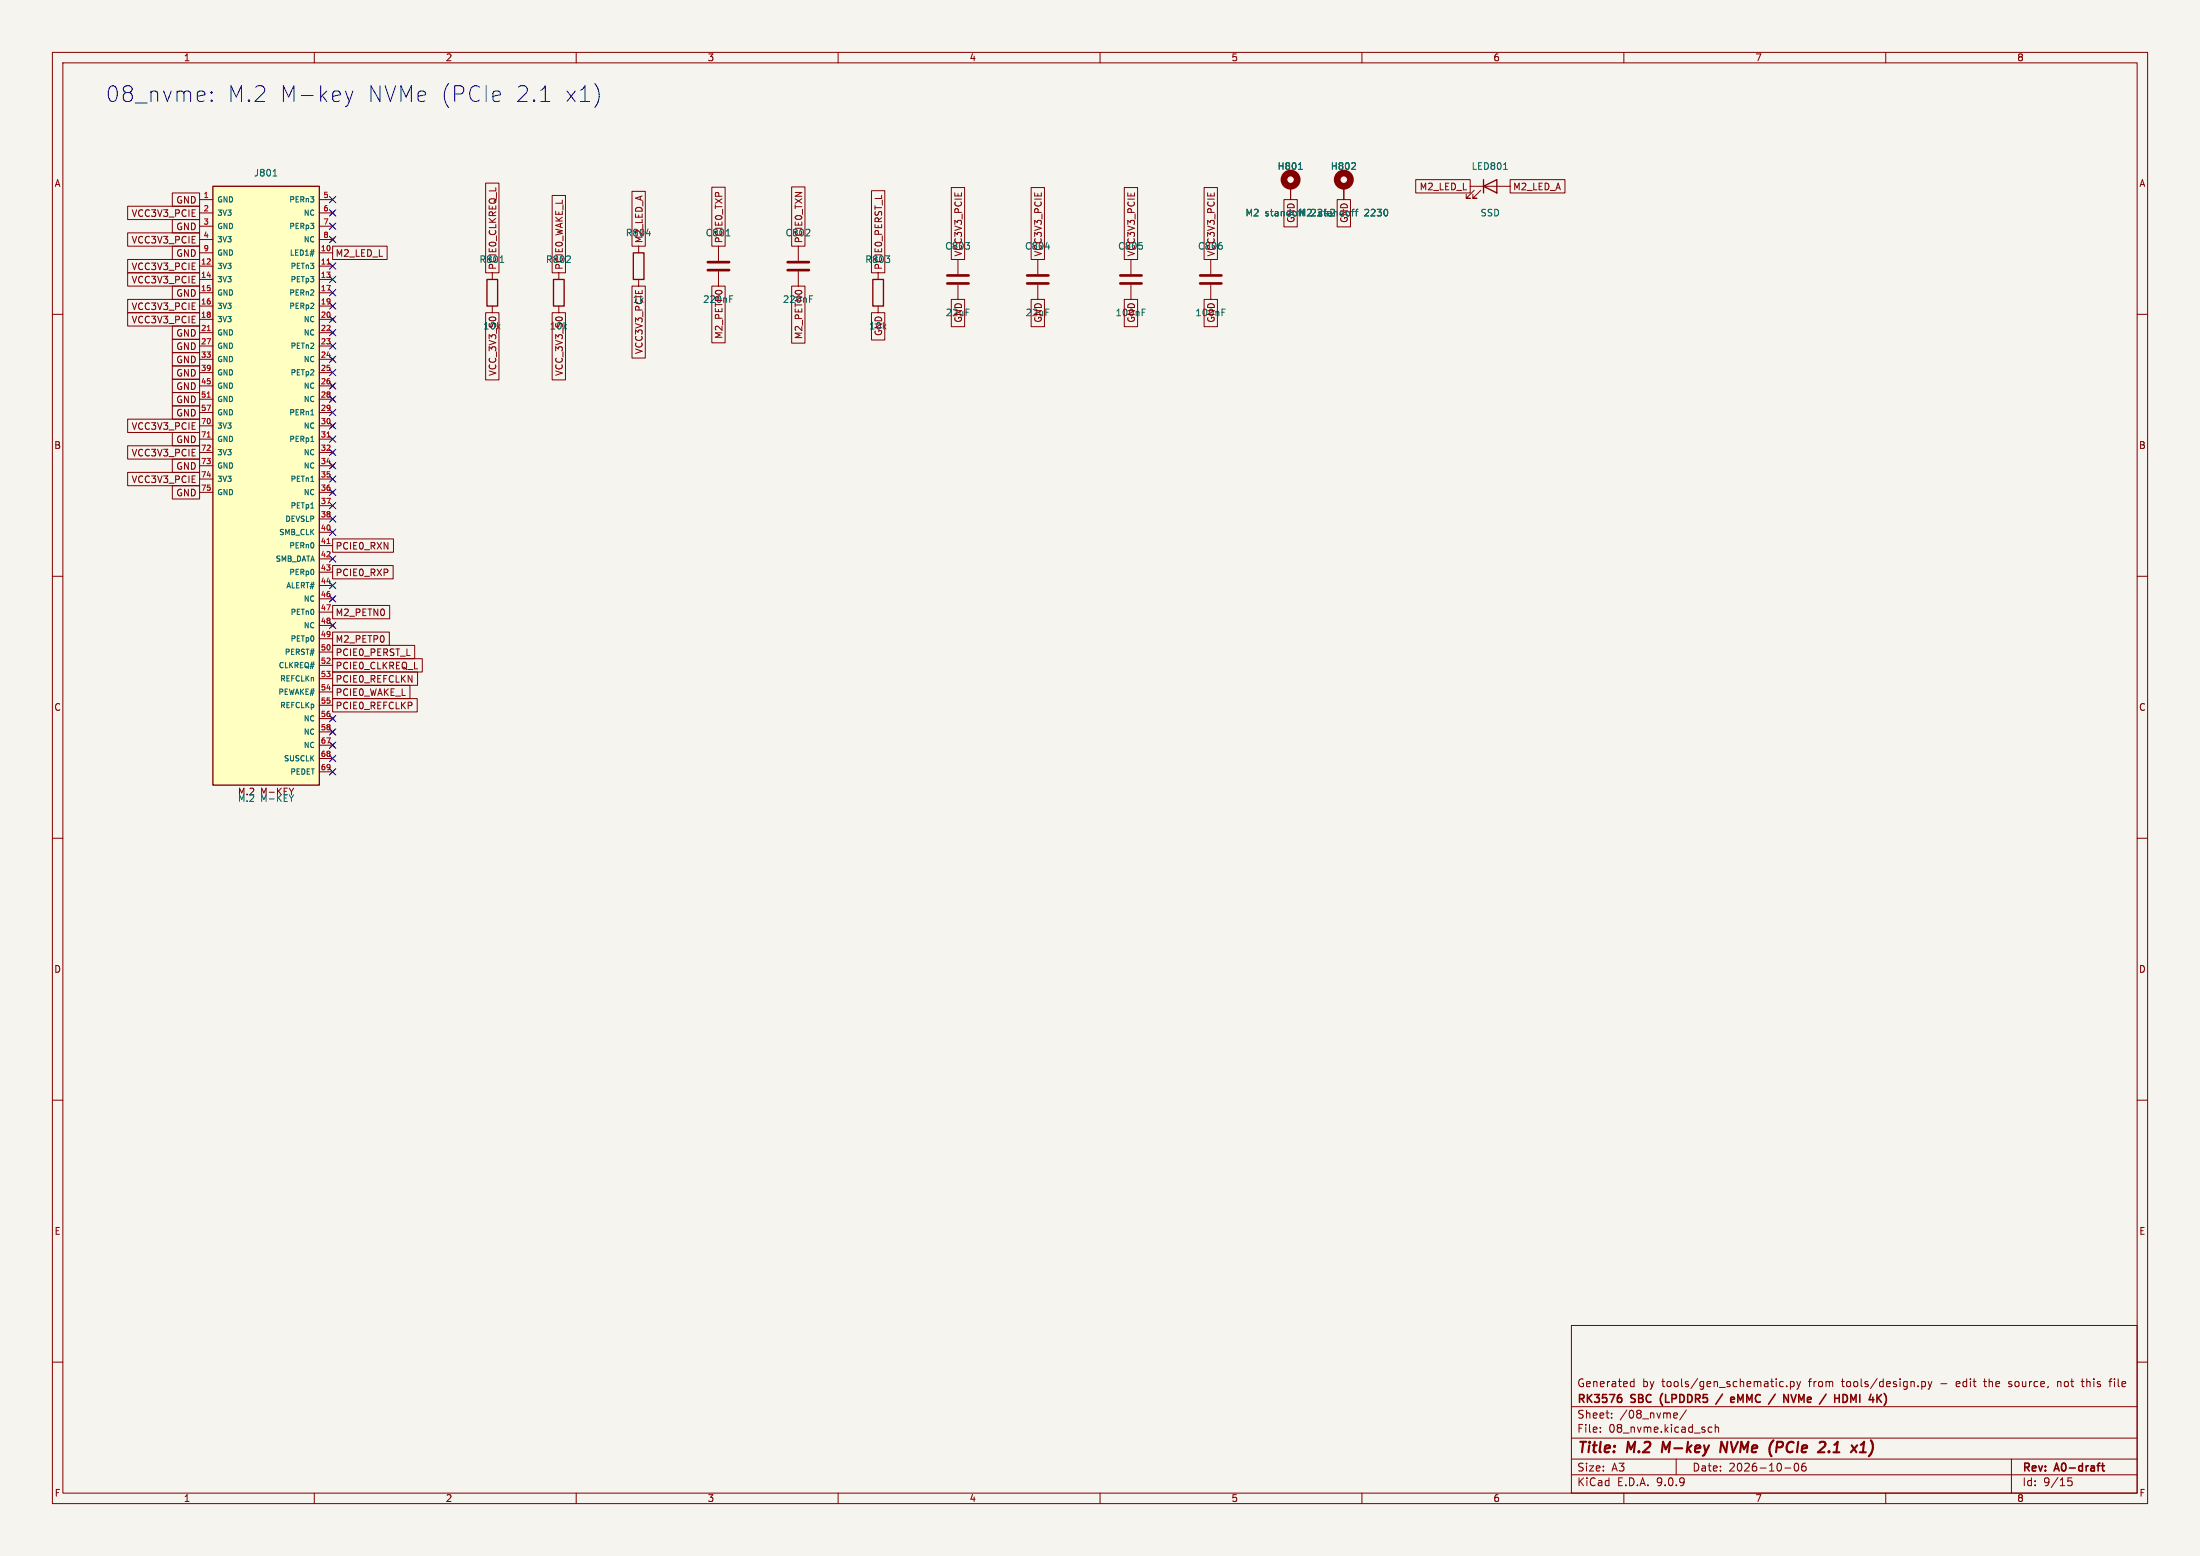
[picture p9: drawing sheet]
<svg xmlns="http://www.w3.org/2000/svg" width="420mm" height="297mm" viewBox="0 0 420 297" stroke-linecap="round" stroke-linejoin="round" font-family="sans-serif">
<path d="M0 0h420v297h-420z" fill="#f5f4ef" stroke="#f5f4ef" stroke-width=".19"/>
<g fill="none" stroke="#840000" stroke-width=".19">
<path d="M10 10h400v277h-400zM12 12h396v273h-396zM60 10v2M110 10v2M160 10v2M210 10v2M260 10v2M310 10v2M360 10v2M246.4 35.6v2.5M256.5 35.6v2.5M280.7 35.6h7.6"/>
<path d="M281.4 36.3l-1.5 1.5h.8h-.8v-.7M282.7 36.3l-1.5 1.5h.7h-.7v-.7M94 52.1v1.2M94 58.4v1.3M106.7 52.1v1.2M106.7 58.4v1.3M137.2 47v2.8M137.2 51.8v2.8M231.1 49.5v2.8M231.1 54.4v2.8M10 60h2M408 60h2"/>
<path d="M10 110h2M408 110h2M10 160h2M408 160h2M10 210h2M408 210h2M300 253h108v32h-108zM10 260h2M300 278.5h108M300 274.5h108M300 268.5h108M305.5 273.2v.2"/>
<path d="M305.5 272.5v.1M307.7 270.5v.2M307.7 269.8v.1M311.4 264.6h.5M311.4 263.8h.5M311.9 263.2v1.5M319.7 269.7l.5 .1v.2l-.7 .2M320 278.5v3M320.2 270.6l-.5 .1M321.9 269.1l-1.2 1.9M326.1 273.1l.3 .3 .4-.1M326.8 272.5l-.4-.1-.3 .3"/>
<path d="M327.4 272.5l.3-.1 .3 .1 .1 .9M327.4 271.9v1.5M339.8 264.5l.2 .2 .4-.1M340.4 263.8l-.4-.1-.2 .1M341.1 264.5v.2M341.8 263.8l.4-.1 .3 .3-.1 .6h-.6M341.8 263.7v1.5M342.7 279.4a.81 .81 0 0 0 .3 1.4l.2-.2 .2-.4-.2-.8M343 263.7l.4 1M343.4 264.7l-.4 .5M343.7 263.7l-.3 1M344.2 279.4a1.17 1.17 0 0 0-.1 1.3h.6l.1-.6-.3-.2h-.4l-.2 .2"/>
<path d="M366.9 263.8l.4-.1 .3 .3-.2 .6h-.5M366.9 263.7v1.5M368.1 263.7l.3 1M368.4 264.7l-.3 .5M368.8 263.7l-.4 1M378.7 263.7h.5M383.4 264.6l.5 .1M383.7 263.7l-.3 .2 .3 .3M384 278.5v6.5M392.8 263.7v1M393.2 263.7l-.4 .1M397.3 263.7h.6"/>
<path d="M397.5 263.2v1.3l.4 .2M402.6 263.7h.6M403.2 263.2l-.4 .2v1.3M408 260h2M60 285v2M110 285v2M160 285v2M210 285v2M260 285v2M300 281.5h108M310 285v2M340.7 280.2h1.2"/>
<path d="M360 285v2M395.5 282.1h-.7l-.1 .7 .2-.1h.5l.2 .2-.1 .5-.2 .2-.6-.2"/>
</g>
<path d="M309 266.8h.5l.1 .2-.1 .5-.5 .2M309.2 266.2h.3M328.8 266.1l-1.3 1.9M330.4 267.2l.7-.2-.1-.2-.4-.1-.2 .2 .1 .7h.5M341.9 266.2l.5 1.5 .5-1.5M350.3 266.2v1.5M350.3 266.9h.8M352.5 266.4l.2 .4-.2 .7M354.3 266.2l-.5 1.1-.5-1.1v1.5M401.2 279.8h.6M401.4 279.3v1.3l.4 .2" fill="none" stroke="#840000" stroke-width=".3"/>
<path d="M317.5 275.2l-.3 2M328.4 277.2l.2-2 .9 2M338.6 274.9l-.1 .1M339.2 276.3h.7M340.1 275.2h-.8l-.3 2M348.3 275.3l.2 .3-.2 .5M349.2 277l-.1 .2M355 277.2h1.2M355.2 275.8l.7-.6-.3 2" fill="none" stroke="#840000" stroke-width=".4"/>
<path d="M283.2 35.6l2.5-1.3v2.5zM283.2 34.3v2.5M93 53.3h2v5.1h-2zM105.7 53.3h2v5.1h-2z" fill="none" stroke="#840000" stroke-width=".25"/>
<path d="M247.9 32.3h.7M258 32.3h.8M258.7 31.2v.4M259.2 39.9l-.3 .2v1.1M287.1 32.3h.7M95.5 50.1h.7M138.6 45h.8M139.3 57.1h.4M139.3 56.5h.6M233.3 59.6h.4M233.3 59h.6M258.7 40.4h.5" fill="none" stroke="#006464" stroke-width=".19"/>
<g fill="none" stroke="#840000" stroke-width="1.3">
<circle cx="246.4" cy="34.3" r="1.27"/>
<circle cx="256.5" cy="34.3" r="1.27"/>
</g>
<path d="M135.1 50h4.1M135.1 51.6h4.1M229.1 52.6h4.1M229.1 54.1h4.1" fill="none" stroke="#840000" stroke-width=".51"/>
<path d="M40.6 35.6h20.4v114.3h-20.4z" fill="#ffffc2"/>
<path d="M40.6 35.6h20.4v114.3h-20.4zM120.9 48.3h2v5h-2zM166.6 53.3h2.1v5.1h-2.1z" fill="none" stroke="#840000" stroke-width=".25"/>
<g fill="none" stroke="#840000" stroke-width=".19">
<path d="M24.4 39.4h13.7v2.5h-13.7zM32.9 36.8h5.2v2.6h-5.2zM38.1 38.1h2.5M61 38.1h2.5M92.7 35h2.6v17.1h-2.6zM105.4 37.3h2.6v14.8h-2.6zM120.6 36.5h2.6v10.5h-2.6zM135.9 35.7h2.5v11.3h-2.5zM151.1 35.7h2.6v11.3h-2.6zM166.4 36.4h2.5v15.7h-2.5zM181.6 35.8h2.6v13.7h-2.6zM196.8 35.8h2.6v13.7h-2.6z"/>
<path d="M214.6 35.8h2.6v13.7h-2.6zM229.9 35.8h2.5v13.7h-2.5zM245.1 38.1h2.6v5.2h-2.6zM246.4 35.6v2.5M255.3 38.1h2.5v5.2h-2.5zM256.5 35.6v2.5M270.3 34.3h10.4v2.5h-10.4zM288.3 34.3h10.5v2.5h-10.5zM24.4 59.7h13.7v2.5h-13.7zM24.4 57.1h13.7v2.6h-13.7zM24.4 52.1h13.7v2.5h-13.7zM24.4 49.5h13.7v2.6h-13.7z"/>
<path d="M24.4 44.4h13.7v2.6h-13.7zM32.9 54.6h5.2v2.6h-5.2zM32.9 47h5.2v2.5h-5.2zM32.9 41.9h5.2v2.6h-5.2zM38.1 40.6h2.5M38.1 43.2h2.5M38.1 45.7h2.5M38.1 48.3h2.5M38.1 50.8h2.5M38.1 53.3h2.5M38.1 55.9h2.5M38.1 58.4h2.5"/>
<path d="M61 40.6h2.5M61 43.2h2.5M61 45.7h2.5M61 48.3h2.5M61 50.8h2.5M61 53.3h2.5M61 55.9h2.5M61 58.4h2.5M63.1 40.3l.8 .7M63.1 45.3l.8 .8M63.5 47h10.4v2.5h-10.4zM63.9 40.3l-.8 .7"/>
<path d="M63.9 45.3l-.8 .8M92.7 59.7h2.6v12.8h-2.6zM105.4 59.7h2.6v12.8h-2.6zM120.6 54.6h2.6v13.7h-2.6zM121.9 47v1.3M121.9 53.3v1.3M135.9 54.6h2.5v10.8h-2.5zM151.1 54.6h2.6v10.9h-2.6zM152.4 47v2.8M152.4 51.8v2.8M166.4 59.7h2.5v5.2h-2.5zM167.6 52.1v1.2"/>
<path d="M167.6 58.4v1.3M181.6 57.2h2.6v5.2h-2.6zM182.9 49.5v2.8M182.9 54.4v2.8M196.8 57.2h2.6v5.2h-2.6zM198.1 49.5v2.8M198.1 54.4v2.8M214.6 57.2h2.6v5.2h-2.6zM215.9 49.5v2.8M215.9 54.4v2.8M229.9 57.2h2.5v5.2h-2.5zM32.9 74.9h5.2v2.6h-5.2z"/>
<path d="M32.9 77.5h5.2v2.5h-5.2zM32.9 67.3h5.2v2.6h-5.2zM32.9 72.4h5.2v2.5h-5.2zM32.9 69.8h5.2v2.6h-5.2zM32.9 64.8h5.2v2.5h-5.2zM32.9 62.2h5.2v2.6h-5.2zM38.1 61h2.5M38.1 63.5h2.5M38.1 66h2.5M38.1 68.6h2.5M38.1 71.1h2.5M38.1 73.7h2.5"/>
<path d="M38.1 76.2h2.5M38.1 78.7h2.5M61 61h2.5M61 63.5h2.5M61 66h2.5M61 68.6h2.5M61 71.1h2.5M61 73.7h2.5M61 76.2h2.5M61 78.7h2.5M63.1 60.6l.8 .7M63.1 63.1l.8 .8"/>
<path d="M63.1 68.2l.8 .8M63.1 73.3l.8 .7M63.1 75.8l.8 .8M63.9 60.6l-.8 .7M63.9 63.1l-.8 .8M63.9 68.2l-.8 .8M63.9 73.3l-.8 .7M63.9 75.8l-.8 .8M24.4 90.2h13.7v2.5h-13.7zM24.4 85.1h13.7v2.5h-13.7zM24.4 80h13.7v2.6h-13.7zM32.9 82.5h5.2v2.6h-5.2z"/>
<path d="M32.9 92.7h5.2v2.6h-5.2zM32.9 87.6h5.2v2.6h-5.2zM38.1 81.3h2.5M38.1 83.8h2.5M38.1 86.4h2.5M38.1 88.9h2.5M38.1 91.4h2.5M38.1 94h2.5M61 81.3h2.5M61 83.8h2.5M61 86.4h2.5M61 88.9h2.5"/>
<path d="M61 91.4h2.5M61 94h2.5M61 96.5h2.5M61 99.1h2.5M63.1 80.9l.8 .8M63.1 86l.8 .7M63.1 88.5l.8 .8M63.1 93.6l.8 .8M63.9 80.9l-.8 .8M63.9 86l-.8 .7M63.9 88.5l-.8 .8M63.9 93.6l-.8 .8"/>
<path d="M61 101.6h2.5M61 104.1h2.5M61 106.7h2.5M61 109.2h2.5M61 111.8h2.5M61 114.3h2.5M61 116.8h2.5M61 119.4h2.5M63.1 113.9l.8 .8M63.1 119l.8 .8M63.5 107.9h11.6v2.6h-11.6zM63.5 115.6h10.9v2.5h-10.9z"/>
<path d="M63.5 102.9h11.6v2.5h-11.6zM63.9 113.9l-.8 .8M63.9 119l-.8 .8M61 121.9h2.5M61 124.5h2.5M61 127h2.5M61 129.5h2.5M61 132.1h2.5M61 134.6h2.5M61 137.2h2.5M61 139.7h2.5M63.1 136.8l.8 .7"/>
<path d="M63.1 139.3l.8 .8M63.5 128.3h16.2v2.5h-16.2zM63.5 130.8h14.8v2.6h-14.8zM63.5 133.3h16.2v2.6h-16.2zM63.5 125.7h17.1v2.6h-17.1zM63.5 123.2h15.7v2.5h-15.7zM63.5 120.6h10.8v2.6h-10.8zM63.9 136.8l-.8 .7M63.9 139.3l-.8 .8M56.1 150.4l-.5 .7M61 142.2h2.5M61 144.8h2.5"/>
<path d="M61 147.3h2.5M63.1 141.9l.8 .7M63.9 141.9l-.8 .7"/>
</g>
<path d="M62.4 50.4h.6M39.6 63.1h.5M39.6 75.8h.5M39.6 83.4h.5M62.4 83.4h.6M62.4 103.8h.6" fill="none" stroke="#a90000" stroke-width=".19"/>
<g fill="none" stroke="#006464" stroke-width=".19">
<path d="M52.1 33.6h.8M247.9 32.3h.7M258 32.3h.8M258.7 31.2v.4M259.2 39.9l-.3 .2v1.1M59.3 48h.7M123.4 44.6h.8M154.5 57.1h.5M154.5 56.5h.7M199.6 47.1h.8M218 59.6h.5M218 59h.7"/>
<path d="M258.7 40.4h.5M59.3 79.2h.6M59.3 84.3h.6M59.3 91.9h.6M59.3 97h.6M56.1 151.7l-.5 .7"/>
</g>
<path d="M150.4 50h4M150.4 51.6h4M180.8 52.6h4.1M180.8 54.1h4.1M196.1 52.6h4.1M196.1 54.1h4.1M213.9 52.6h4M213.9 54.1h4" fill="none" stroke="#840000" stroke-width=".51"/>
<g fill="none" stroke="#000084" stroke-width=".19">
<path d="M62.9 37.5l1.2 1.2M64.1 37.5l-1.2 1.2M62.9 45.1l1.2 1.2M62.9 42.6l1.2 1.2M62.9 40l1.2 1.2M62.9 57.8l1.2 1.2M62.9 55.3l1.2 1.2M62.9 52.7l1.2 1.2M62.9 50.2l1.2 1.2M64.1 45.1l-1.2 1.2M64.1 42.6l-1.2 1.2M64.1 40l-1.2 1.2"/>
<path d="M64.1 57.8l-1.2 1.2M64.1 55.3l-1.2 1.2M64.1 52.7l-1.2 1.2M64.1 50.2l-1.2 1.2M62.9 68l1.2 1.2M62.9 70.5l1.2 1.2M62.9 73.1l1.2 1.2M62.9 62.9l1.2 1.2M62.9 60.4l1.2 1.2M62.9 65.4l1.2 1.2M62.9 75.6l1.2 1.2M62.9 78.1l1.2 1.2"/>
<path d="M64.1 68l-1.2 1.2M64.1 70.5l-1.2 1.2M64.1 73.1l-1.2 1.2M64.1 62.9l-1.2 1.2M64.1 60.4l-1.2 1.2M64.1 65.4l-1.2 1.2M64.1 75.6l-1.2 1.2M64.1 78.1l-1.2 1.2M62.9 98.5l1.2 1.2M62.9 95.9l1.2 1.2M62.9 93.4l1.2 1.2M62.9 90.8l1.2 1.2"/>
<path d="M62.9 88.3l1.2 1.2M62.9 80.7l1.2 1.2M62.9 83.2l1.2 1.2M62.9 85.8l1.2 1.2M64.1 98.5l-1.2 1.2M64.1 95.9l-1.2 1.2M64.1 93.4l-1.2 1.2M64.1 90.8l-1.2 1.2M64.1 88.3l-1.2 1.2M64.1 80.7l-1.2 1.2M64.1 83.2l-1.2 1.2M64.1 85.8l-1.2 1.2"/>
<path d="M62.9 113.7l1.2 1.2M62.9 111.2l1.2 1.2M62.9 106.1l1.2 1.2M62.9 101l1.2 1.2M62.9 118.8l1.2 1.2M64.1 113.7l-1.2 1.2M64.1 111.2l-1.2 1.2M64.1 106.1l-1.2 1.2M64.1 101l-1.2 1.2M64.1 118.8l-1.2 1.2M62.9 136.6l1.2 1.2M62.9 139.1l1.2 1.2"/>
<path d="M64.1 136.6l-1.2 1.2M64.1 139.1l-1.2 1.2M62.9 146.7l1.2 1.2M62.9 141.6l1.2 1.2M62.9 144.2l1.2 1.2M64.1 146.7l-1.2 1.2M64.1 141.6l-1.2 1.2M64.1 144.2l-1.2 1.2"/>
</g>
<g fill="none" stroke="#0000c2" stroke-width=".19">
<path d="M40.4 19.1l.1 .1-.1 .2M40.4 19.1l-.2 .1 .2 .2M40.4 17.5v.3M40.4 19.1v.3M40.4 17.5l.1 .2-.1 .1M40.4 17.5l-.2 .2 .2 .1M66 17.4l.7 2M66.7 19.4l-.3 .7-.4 .3M67.4 17.4l-.7 2M95.4 17.5l.1 .6-1.4 .3M103.2 19.4h1.8M103.8 16.8l.3-.4v3"/>
<path d="M113.7 16.1a3.5 3.5 0 0 1 0 4.3"/>
</g>
<g font-size="4.2" fill="#0000c2">
<text x="20" y="19.8">08_nvme:</text>
<text x="43.1" y="19.8">M.2 M-key</text>
<text x="69.6" y="19.8">NVMe (PCIe</text>
<text x="97.6" y="19.8">2.1</text>
<text x="106.9" y="19.8">x1)</text>
</g>
<g font-size="2.8" fill="#840000">
<text x="301" y="277.9">Title:</text>
<text x="310.6" y="277.9">M.2</text>
<text x="318.1" y="277.9">M-key</text>
<text x="330.1" y="277.9">NVMe</text>
<text x="340.2" y="277.9">(PCIe</text>
<text x="350.5" y="277.9">2.1</text>
<text x="357.6" y="277.9">x1)</text>
</g>
<g font-size="2.1" fill="#840000">
<text x="301" y="268.2">RK3576</text>
<text x="301" y="265">Generated</text>
<text x="311.4" y="268.2">SBC</text>
<text x="313.5" y="265">by</text>
<text x="317.3" y="265">tools/gen_schematic.py</text>
<text x="317.6" y="268.2">(LPDDR5</text>
<text x="332.3" y="268.2">eMMC</text>
<text x="340.3" y="268.2">/</text>
<text x="343.6" y="268.2">NVMe</text>
<text x="345.5" y="265">from</text>
<text x="351.2" y="268.2">/</text>
<text x="351.9" y="265">tools/design.py</text>
<text x="354.5" y="268.2">HDMI</text>
<text x="370.8" y="265">-</text>
<text x="374" y="265">edit</text>
<text x="379.5" y="265">the</text>
<text x="384.3" y="265">source,</text>
<text x="393.8" y="265">not</text>
<text x="398.6" y="265">this</text>
<text x="404.1" y="265">file</text>
<text x="301" y="273.7">File:</text>
<text x="301" y="271">Sheet:</text>
<text x="307.1" y="273.7">08_nvme.kicad_sch</text>
<text x="309.2" y="271">/08_nvme/</text>
<text x="301" y="281.1">Size:</text>
<text x="307.6" y="281.1">A3</text>
<text x="323" y="281.1">Date:</text>
<text x="330" y="281.1">2026-10-06</text>
<text x="386" y="281.3">Rev:</text>
<text x="392.4" y="281.3">A0-draft</text>
<text x="301" y="283.9">KiCad</text>
<text x="308.7" y="283.9">E.D.A.</text>
<text x="316.3" y="283.9">9.0.9</text>
<text x="386" y="283.9">Id:</text>
<text x="390.1" y="283.9">9/15</text>
</g>
<g font-size="1.8" fill="#840000">
<text x="35" y="11.9">1</text>
<text x="85" y="11.9">2</text>
<text x="135" y="11.9">3</text>
<text x="185" y="11.9">4</text>
<text x="235" y="11.9">5</text>
<text x="285" y="11.9">6</text>
<text x="335" y="11.9">7</text>
<text x="385" y="11.9">8</text>
<text x="10.3" y="35.9">A</text>
<text x="408.3" y="35.9">A</text>
<text x="25" y="41.6">VCC3V3_PCIE</text>
<text x="33.5" y="39.1">GND</text>
<text x="270.9" y="36.5">M2_LED_L</text>
<text x="288.8" y="36.5">M2_LED_A</text>
<text x="25" y="46.7">VCC3V3_PCIE</text>
<text x="33.5" y="44.1">GND</text>
<text x="119.4" y="45.3">R804</text>
<text x="122.9" y="46.5" transform="rotate(-90 122.9 46.5)">M2_LED_A</text>
<text x="134.6" y="45.3">C801</text>
<text x="138.1" y="46.5" transform="rotate(-90 138.1 46.5)">PCIE0_TXP</text>
<text x="149.8" y="45.3">C802</text>
<text x="153.4" y="46.5" transform="rotate(-90 153.4 46.5)">PCIE0_TXN</text>
<text x="180.3" y="47.9">C803</text>
<text x="195.6" y="47.9">C804</text>
<text x="213.3" y="47.9">C805</text>
<text x="228.6" y="47.9">C806</text>
<text x="25" y="51.8">VCC3V3_PCIE</text>
<text x="33.5" y="49.2">GND</text>
<text x="64" y="49.2">M2_LED_L</text>
<text x="91.4" y="50.4">R801</text>
<text x="94.9" y="51.6" transform="rotate(-90 94.9 51.6)">PCIE0_CLKREQ_L</text>
<text x="104.1" y="50.4">R802</text>
<text x="107.6" y="51.6" transform="rotate(-90 107.6 51.6)">PCIE0_WAKE_L</text>
<text x="165.1" y="50.4">R803</text>
<text x="168.6" y="51.6" transform="rotate(-90 168.6 51.6)">PCIE0_PERST_L</text>
<text x="183.8" y="49.1" transform="rotate(-90 183.8 49.1)">VCC3V3_PCIE</text>
<text x="199.1" y="49.1" transform="rotate(-90 199.1 49.1)">VCC3V3_PCIE</text>
<text x="216.9" y="49.1" transform="rotate(-90 216.9 49.1)">VCC3V3_PCIE</text>
<text x="232.1" y="49.1" transform="rotate(-90 232.1 49.1)">VCC3V3_PCIE</text>
<text x="25" y="59.4">VCC3V3_PCIE</text>
<text x="25" y="54.3">VCC3V3_PCIE</text>
<text x="33.5" y="56.8">GND</text>
<text x="120.7" y="58">1k</text>
<text x="134.1" y="58">220nF</text>
<text x="149.4" y="58">220nF</text>
<text x="25" y="61.9">VCC3V3_PCIE</text>
<text x="33.5" y="64.5">GND</text>
<text x="92.2" y="63.1">10k</text>
<text x="104.9" y="63.1">10k</text>
<text x="138.1" y="64.8" transform="rotate(-90 138.1 64.8)">M2_PETP0</text>
<text x="153.4" y="64.8" transform="rotate(-90 153.4 64.8)">M2_PETN0</text>
<text x="165.8" y="63.1">10k</text>
<text x="168.6" y="64.2" transform="rotate(-90 168.6 64.2)">GND</text>
<text x="183.8" y="61.7" transform="rotate(-90 183.8 61.7)">GND</text>
<text x="199.1" y="61.7" transform="rotate(-90 199.1 61.7)">GND</text>
<text x="216.9" y="61.7" transform="rotate(-90 216.9 61.7)">GND</text>
<text x="232.1" y="61.7" transform="rotate(-90 232.1 61.7)">GND</text>
<text x="33.5" y="69.5">GND</text>
<text x="33.5" y="67">GND</text>
<text x="94.9" y="71.9" transform="rotate(-90 94.9 71.9)">VCC_3V3_S0</text>
<text x="107.6" y="71.9" transform="rotate(-90 107.6 71.9)">VCC_3V3_S0</text>
<text x="122.9" y="67.7" transform="rotate(-90 122.9 67.7)">VCC3V3_PCIE</text>
<text x="33.5" y="77.2">GND</text>
<text x="33.5" y="74.6">GND</text>
<text x="33.5" y="72.1">GND</text>
<text x="25" y="82.2">VCC3V3_PCIE</text>
<text x="33.5" y="79.7">GND</text>
<text x="10.3" y="85.9">B</text>
<text x="25" y="87.3">VCC3V3_PCIE</text>
<text x="33.5" y="84.8">GND</text>
<text x="33.5" y="89.9">GND</text>
<text x="408.2" y="85.9">B</text>
<text x="25" y="92.4">VCC3V3_PCIE</text>
<text x="33.5" y="94.9">GND</text>
<text x="64" y="105.1">PCIE0_RXN</text>
<text x="64" y="110.2">PCIE0_RXP</text>
<text x="64" y="117.8">M2_PETN0</text>
<text x="64" y="125.4">PCIE0_PERST_L</text>
<text x="64" y="122.9">M2_PETP0</text>
<text x="64" y="130.5">PCIE0_REFCLKN</text>
<text x="64" y="128">PCIE0_CLKREQ_L</text>
<text x="10.3" y="135.9">C</text>
<text x="64" y="133">PCIE0_WAKE_L</text>
<text x="64" y="135.6">PCIE0_REFCLKP</text>
<text x="408.2" y="135.9">C</text>
<text x="45.3" y="152">M.2</text>
<text x="49.8" y="152">M-KEY</text>
<text x="10.3" y="185.9">D</text>
<text x="408.2" y="185.9">D</text>
<text x="10.3" y="235.9">E</text>
<text x="408.3" y="235.9">E</text>
<text x="10.3" y="285.9">F</text>
<text x="35" y="286.9">1</text>
<text x="85" y="286.9">2</text>
<text x="135" y="286.9">3</text>
<text x="185" y="286.9">4</text>
<text x="235" y="286.9">5</text>
<text x="285" y="286.9">6</text>
<text x="335" y="286.9">7</text>
<text x="385" y="286.9">8</text>
<text x="408.3" y="285.9">F</text>
</g>
<g font-size="1.8" fill="#006464">
<text x="48.4" y="33.9">J801</text>
<text x="243.8" y="32.6">H801</text>
<text x="254" y="32.6">H802</text>
<text x="280.8" y="32.6">LED801</text>
<text x="237.7" y="41.5">M2</text>
<text x="241.5" y="41.5">standoff</text>
<text x="247.8" y="41.5">M22242</text>
<text x="251.7" y="41.5">standoff</text>
<text x="260.6" y="41.5">2230</text>
<text x="282.5" y="41.5">SSD</text>
<text x="247.3" y="42.7" transform="rotate(-90 247.3 42.7)">GND</text>
<text x="257.5" y="42.7" transform="rotate(-90 257.5 42.7)">GND</text>
<text x="180.5" y="60.6">22uF</text>
<text x="195.7" y="60.6">22uF</text>
<text x="212.9" y="60.6">100nF</text>
<text x="228.1" y="60.6">100nF</text>
<text x="45.3" y="153.3">M.2</text>
<text x="49.8" y="153.3">M-KEY</text>
</g>
<g font-size="1.4" fill="#a90000">
<text x="38.8" y="37.8">1</text>
<text x="38.8" y="40.4">2</text>
<text x="61.6" y="37.8">5</text>
<text x="61.6" y="40.4">6</text>
<text x="38.8" y="42.9">3</text>
<text x="38.8" y="45.5">4</text>
<text x="61.6" y="42.9">7</text>
<text x="61.6" y="45.5">8</text>
<text x="38.3" y="50.5">12</text>
<text x="38.3" y="53.1">14</text>
<text x="38.8" y="48">9</text>
<text x="61.1" y="48">10</text>
<text x="61.1" y="50.5">11</text>
<text x="61.1" y="53.1">13</text>
<text x="38.3" y="55.6">15</text>
<text x="38.3" y="58.2">16</text>
<text x="61.1" y="55.6">17</text>
<text x="61.1" y="58.2">19</text>
<text x="38.3" y="60.7">18</text>
<text x="38.3" y="63.2">21</text>
<text x="38.3" y="65.8">27</text>
<text x="61.1" y="60.7">20</text>
<text x="61.1" y="63.2">22</text>
<text x="61.1" y="65.8">23</text>
<text x="38.3" y="68.3">33</text>
<text x="38.3" y="70.9">39</text>
<text x="61.1" y="68.3">24</text>
<text x="61.1" y="70.9">25</text>
<text x="38.3" y="73.4">45</text>
<text x="38.3" y="75.9">51</text>
<text x="61.1" y="73.4">26</text>
<text x="61.1" y="75.9">28</text>
<text x="38.3" y="78.5">57</text>
<text x="38.3" y="81">70</text>
<text x="38.3" y="83.6">71</text>
<text x="61.1" y="78.5">29</text>
<text x="61.1" y="81">30</text>
<text x="61.1" y="83.6">31</text>
<text x="38.3" y="86.1">72</text>
<text x="38.3" y="88.6">73</text>
<text x="61.1" y="86.1">32</text>
<text x="61.1" y="88.6">34</text>
<text x="38.3" y="91.2">74</text>
<text x="38.3" y="93.7">75</text>
<text x="61.1" y="91.2">35</text>
<text x="61.1" y="93.7">36</text>
<text x="61.1" y="96.3">37</text>
<text x="61.1" y="98.8">38</text>
<text x="61.1" y="101.3">40</text>
<text x="61.1" y="103.9">41</text>
<text x="61.1" y="106.4">42</text>
<text x="61.1" y="109">43</text>
<text x="61.1" y="111.5">44</text>
<text x="61.1" y="114">46</text>
<text x="61.1" y="116.6">47</text>
<text x="61.1" y="119.1">48</text>
<text x="61.1" y="121.7">49</text>
<text x="61.1" y="124.2">50</text>
<text x="61.1" y="126.7">52</text>
<text x="61.1" y="129.3">53</text>
<text x="61.1" y="131.8">54</text>
<text x="61.1" y="134.4">55</text>
<text x="61.1" y="136.9">56</text>
<text x="61.1" y="139.4">58</text>
<text x="61.1" y="142">67</text>
<text x="61.1" y="144.5">68</text>
<text x="61.1" y="147.1">69</text>
</g>
<g font-size="1.4" fill="#006464">
<text x="41.4" y="38.8">GND</text>
<text x="41.4" y="41.4">3V3</text>
<text x="55.1" y="38.8">PERn3</text>
<text x="57.9" y="41.4">NC</text>
<text x="41.4" y="43.9">GND</text>
<text x="41.4" y="46.5">3V3</text>
<text x="55.1" y="43.9">PERp3</text>
<text x="57.9" y="46.5">NC</text>
<text x="41.4" y="49">GND</text>
<text x="41.4" y="51.5">3V3</text>
<text x="55.2" y="49">LED1#</text>
<text x="55.3" y="51.5">PETn3</text>
<text x="41.4" y="54.1">3V3</text>
<text x="41.4" y="56.6">GND</text>
<text x="41.4" y="59.2">3V3</text>
<text x="55.1" y="56.6">PERn2</text>
<text x="55.1" y="59.2">PERp2</text>
<text x="55.3" y="54.1">PETp3</text>
<text x="41.4" y="61.7">3V3</text>
<text x="41.4" y="64.2">GND</text>
<text x="57.9" y="61.7">NC</text>
<text x="57.9" y="64.2">NC</text>
<text x="41.4" y="66.8">GND</text>
<text x="41.4" y="69.3">GND</text>
<text x="41.4" y="71.9">GND</text>
<text x="55.3" y="66.8">PETn2</text>
<text x="55.3" y="71.9">PETp2</text>
<text x="57.9" y="69.3">NC</text>
<text x="41.4" y="74.4">GND</text>
<text x="41.4" y="76.9">GND</text>
<text x="57.9" y="74.4">NC</text>
<text x="57.9" y="76.9">NC</text>
<text x="41.4" y="79.5">GND</text>
<text x="41.4" y="82">3V3</text>
<text x="55.1" y="79.5">PERn1</text>
<text x="57.9" y="82">NC</text>
<text x="41.4" y="84.6">GND</text>
<text x="41.4" y="87.1">3V3</text>
<text x="41.4" y="89.6">GND</text>
<text x="55.1" y="84.6">PERp1</text>
<text x="57.9" y="87.1">NC</text>
<text x="57.9" y="89.6">NC</text>
<text x="41.4" y="92.2">3V3</text>
<text x="41.4" y="94.7">GND</text>
<text x="55.3" y="92.2">PETn1</text>
<text x="57.9" y="94.7">NC</text>
<text x="54.3" y="99.8">DEVSLP</text>
<text x="55.3" y="97.3">PETp1</text>
<text x="52.5" y="107.4">SMB_DATA</text>
<text x="53.2" y="102.3">SMB_CLK</text>
<text x="55.1" y="104.9">PERn0</text>
<text x="54.5" y="112.5">ALERT#</text>
<text x="55.1" y="110">PERp0</text>
<text x="55.3" y="117.6">PETn0</text>
<text x="57.9" y="115">NC</text>
<text x="54.2" y="125.2">PERST#</text>
<text x="55.3" y="122.7">PETp0</text>
<text x="57.9" y="120.1">NC</text>
<text x="53.1" y="127.7">CLKREQ#</text>
<text x="53.4" y="130.3">REFCLKn</text>
<text x="53" y="132.8">PEWAKE#</text>
<text x="53.4" y="135.4">REFCLKp</text>
<text x="57.9" y="137.9">NC</text>
<text x="57.9" y="140.4">NC</text>
<text x="57.9" y="143">NC</text>
<text x="54.1" y="145.5">SUSCLK</text>
<text x="55.3" y="148.1">PEDET</text>
</g>
</svg>
